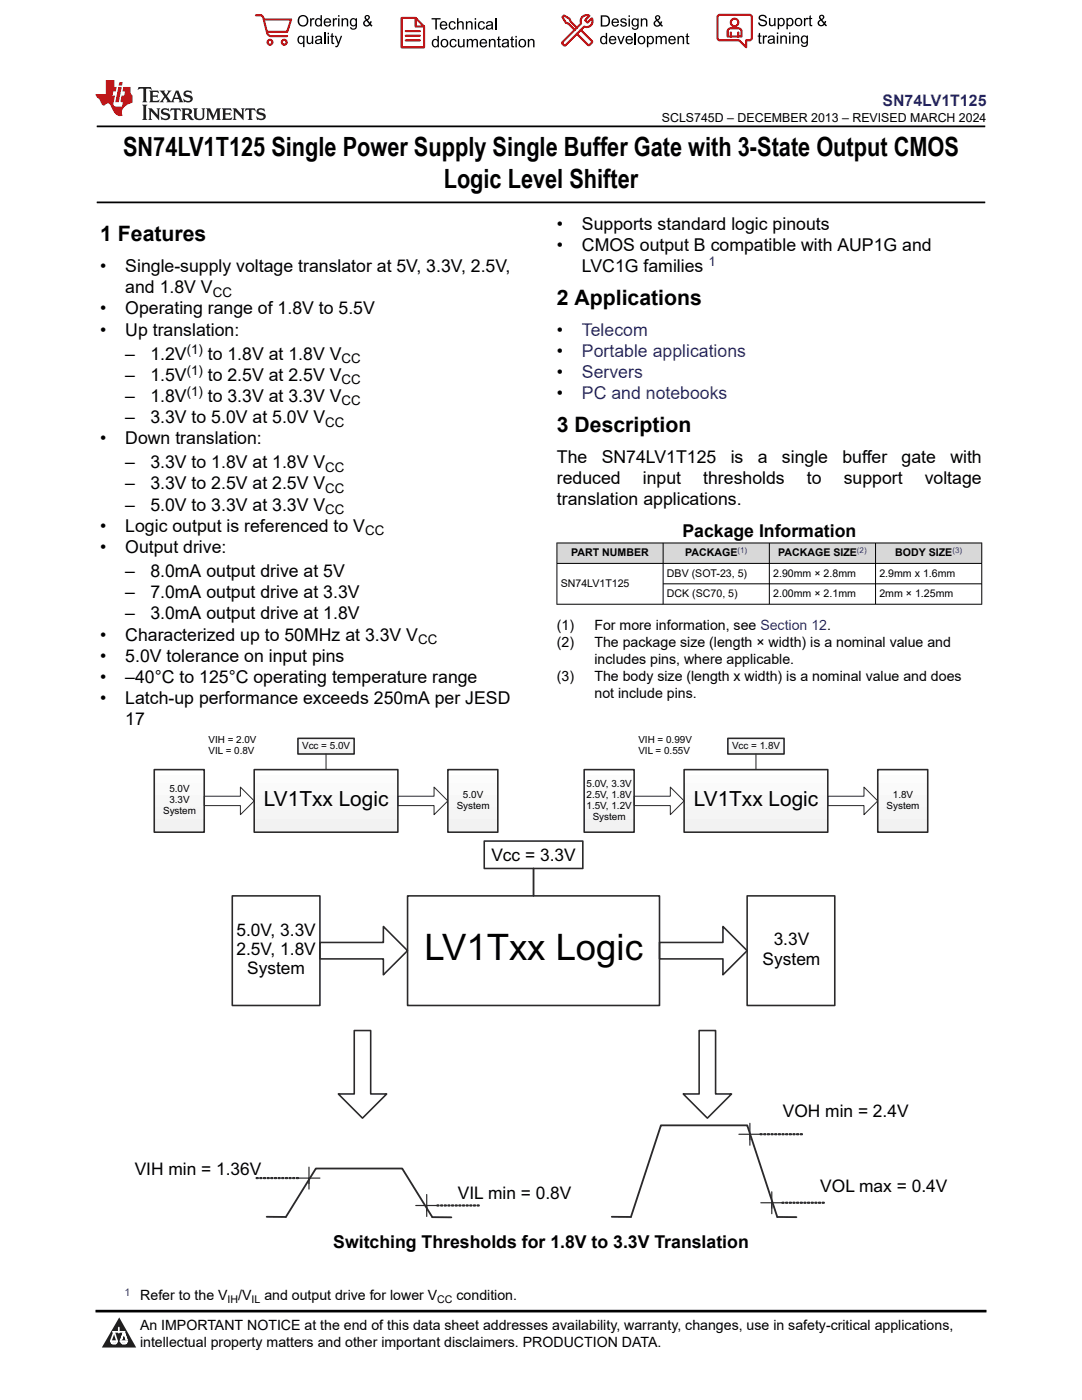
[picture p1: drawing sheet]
<svg xmlns="http://www.w3.org/2000/svg" width="216mm" height="279mm" viewBox="0 0 216 279" stroke-linecap="round" stroke-linejoin="round" font-family="sans-serif">
<path d="M19.3 25.2h177.3M19.3 40.4h177.3" fill="none" stroke="#000" stroke-width=".35"/>
<g fill="#d8d8d8">
<path d="M111.1 108.4h84.8v4h-84.8z" fill-rule="evenodd"/>
<path d="M111.2 108.4h21.1v4h-21.1z" fill-rule="evenodd"/>
<path d="M132.4 108.4h21.1v4h-21.1z" fill-rule="evenodd"/>
<path d="M153.6 108.4h21v4h-21z" fill-rule="evenodd"/>
<path d="M174.8 108.4h21v4h-21z" fill-rule="evenodd"/>
</g>
<path d="M111.1 108.4h84.9M111.1 112.4h84.9M111.1 108.3v12.4M132.3 108.3v12.4M132.3 116.5h63.7M153.5 108.3v12.3M174.7 108.3v12.3M195.9 108.3v12.3M196 120.6h-84.9" fill="none" stroke="#000" stroke-width=".2"/>
<g fill="#fff">
<path d="M50.7 153.7h28.7v.3h-28.7z" fill-rule="evenodd"/>
<path d="M50.7 154h28.7v.7h-28.7z" fill-rule="evenodd"/>
</g>
<g fill="#fcfcfc">
<path d="M50.7 154.7h28.7v.8h-28.7z" fill-rule="evenodd"/>
<path d="M50.7 155.5h28.7v.9h-28.7z" fill-rule="evenodd"/>
</g>
<g fill="#fafafa">
<path d="M50.7 156.4h28.7v.7h-28.7z" fill-rule="evenodd"/>
<path d="M50.7 157.1h28.7v.8h-28.7z" fill-rule="evenodd"/>
<path d="M50.7 157.9h28.7v.8h-28.7z" fill-rule="evenodd"/>
</g>
<g fill="#f7f7f7">
<path d="M50.7 158.7h28.7v1.6h-28.7z" fill-rule="evenodd"/>
<path d="M50.7 160.3h28.7v.7h-28.7z" fill-rule="evenodd"/>
</g>
<g fill="#f5f5f5">
<path d="M50.7 161h28.7v.9h-28.7z" fill-rule="evenodd"/>
<path d="M50.7 161.9h28.7v.8h-28.7z" fill-rule="evenodd"/>
<path d="M50.7 162.7h28.7v.7h-28.7z" fill-rule="evenodd"/>
</g>
<g fill="#f2f2f2">
<path d="M50.7 163.4h28.7v.9h-28.7z" fill-rule="evenodd"/>
<path d="M50.7 164.3h28.7v.7h-28.7z" fill-rule="evenodd"/>
<path d="M50.7 165h28.7v.8h-28.7z" fill-rule="evenodd"/>
</g>
<path d="M50.7 166h28.7" fill="none" stroke="#efefef" stroke-width=".31"/>
<path d="M50.7 153.6h28.7v12.5h-28.7z" fill="none" stroke="#2b292a" stroke-width=".32"/>
<path d="M59.5 147.4h11.2v.2h-11.2z" fill-rule="evenodd" fill="#fff"/>
<path d="M59.5 147.7h11.2M59.5 147.9h11.2" fill="none" stroke="#fcfcfc" stroke-width=".21"/>
<path d="M59.5 148.1h11.2M59.5 148.4h11.2M59.5 148.6h11.2" fill="none" stroke="#fafafa" stroke-width=".21"/>
<path d="M59.5 148.9h11.2" fill="none" stroke="#f7f7f7" stroke-width=".42"/>
<path d="M59.5 149.2h11.2" fill="none" stroke="#f7f7f7" stroke-width=".21"/>
<path d="M59.5 149.4h11.2M59.5 149.6h11.2M59.5 149.8h11.2" fill="none" stroke="#f5f5f5" stroke-width=".21"/>
<path d="M59.5 150h11.2M59.5 150.2h11.2M59.5 150.4h11.2" fill="none" stroke="#f2f2f2" stroke-width=".21"/>
<path d="M59.4 147.4h11.3v3.1h-11.3z" fill="none" stroke="#2b292a" stroke-width=".32"/>
<g fill="#fff">
<path d="M30.8 153.7h10v.3h-10z" fill-rule="evenodd"/>
<path d="M30.8 154h10v.7h-10z" fill-rule="evenodd"/>
</g>
<g fill="#fcfcfc">
<path d="M30.8 154.7h10v.8h-10z" fill-rule="evenodd"/>
<path d="M30.8 155.5h10v.9h-10z" fill-rule="evenodd"/>
</g>
<g fill="#fafafa">
<path d="M30.8 156.4h10v.7h-10z" fill-rule="evenodd"/>
<path d="M30.8 157.1h10v.8h-10z" fill-rule="evenodd"/>
<path d="M30.8 157.9h10v.8h-10z" fill-rule="evenodd"/>
</g>
<g fill="#f7f7f7">
<path d="M30.8 158.7h10v1.6h-10z" fill-rule="evenodd"/>
<path d="M30.8 160.3h10v.7h-10z" fill-rule="evenodd"/>
</g>
<g fill="#f5f5f5">
<path d="M30.8 161h10v.9h-10z" fill-rule="evenodd"/>
<path d="M30.8 161.9h10v.8h-10z" fill-rule="evenodd"/>
<path d="M30.8 162.7h10v.7h-10z" fill-rule="evenodd"/>
</g>
<g fill="#f2f2f2">
<path d="M30.8 163.4h10v.9h-10z" fill-rule="evenodd"/>
<path d="M30.8 164.3h10v.7h-10z" fill-rule="evenodd"/>
<path d="M30.8 165h10v.8h-10z" fill-rule="evenodd"/>
</g>
<path d="M30.8 166h10" fill="none" stroke="#efefef" stroke-width=".31"/>
<path d="M30.8 153.6h10v12.5h-10z" fill="none" stroke="#2b292a" stroke-width=".32"/>
<g fill="#fff">
<path d="M89.4 153.7h9.9v.3h-9.9z" fill-rule="evenodd"/>
<path d="M89.4 154h9.9v.7h-9.9z" fill-rule="evenodd"/>
</g>
<g fill="#fcfcfc">
<path d="M89.4 154.7h9.9v.8h-9.9z" fill-rule="evenodd"/>
<path d="M89.4 155.5h9.9v.9h-9.9z" fill-rule="evenodd"/>
</g>
<g fill="#fafafa">
<path d="M89.4 156.4h9.9v.7h-9.9z" fill-rule="evenodd"/>
<path d="M89.4 157.1h9.9v.8h-9.9z" fill-rule="evenodd"/>
<path d="M89.4 157.9h9.9v.8h-9.9z" fill-rule="evenodd"/>
</g>
<g fill="#f7f7f7">
<path d="M89.4 158.7h9.9v1.6h-9.9z" fill-rule="evenodd"/>
<path d="M89.4 160.3h9.9v.7h-9.9z" fill-rule="evenodd"/>
</g>
<g fill="#f5f5f5">
<path d="M89.4 161h9.9v.9h-9.9z" fill-rule="evenodd"/>
<path d="M89.4 161.9h9.9v.8h-9.9z" fill-rule="evenodd"/>
<path d="M89.4 162.7h9.9v.7h-9.9z" fill-rule="evenodd"/>
</g>
<g fill="#f2f2f2">
<path d="M89.4 163.4h9.9v.9h-9.9z" fill-rule="evenodd"/>
<path d="M89.4 164.3h9.9v.7h-9.9z" fill-rule="evenodd"/>
<path d="M89.4 165h9.9v.8h-9.9z" fill-rule="evenodd"/>
</g>
<path d="M89.4 166h9.9" fill="none" stroke="#efefef" stroke-width=".31"/>
<path d="M89.4 153.6h9.9v12.5h-9.9z" fill="none" stroke="#2b292a" stroke-width=".32"/>
<path d="M65.1 150.5v3.1" fill="none" stroke="#2b292a" stroke-width=".21"/>
<path d="M40.8 158.9h7.2v-1.8l2.7 2.7-2.7 2.8v-1.8h-7.2zM79.4 158.9h7.2v-1.8l2.8 2.7-2.8 2.8v-1.8h-7.2z" fill="none" stroke="#2b292a" stroke-width=".2"/>
<g fill="#fff">
<path d="M136.5 153.7h28.7v.3h-28.7z" fill-rule="evenodd"/>
<path d="M136.5 154h28.7v.7h-28.7z" fill-rule="evenodd"/>
</g>
<g fill="#fcfcfc">
<path d="M136.5 154.7h28.7v.8h-28.7z" fill-rule="evenodd"/>
<path d="M136.5 155.5h28.7v.9h-28.7z" fill-rule="evenodd"/>
</g>
<g fill="#fafafa">
<path d="M136.5 156.4h28.7v.7h-28.7z" fill-rule="evenodd"/>
<path d="M136.5 157.1h28.7v.8h-28.7z" fill-rule="evenodd"/>
<path d="M136.5 157.9h28.7v.8h-28.7z" fill-rule="evenodd"/>
</g>
<g fill="#f7f7f7">
<path d="M136.5 158.7h28.7v1.6h-28.7z" fill-rule="evenodd"/>
<path d="M136.5 160.3h28.7v.7h-28.7z" fill-rule="evenodd"/>
</g>
<g fill="#f5f5f5">
<path d="M136.5 161h28.7v.9h-28.7z" fill-rule="evenodd"/>
<path d="M136.5 161.9h28.7v.8h-28.7z" fill-rule="evenodd"/>
<path d="M136.5 162.7h28.7v.7h-28.7z" fill-rule="evenodd"/>
</g>
<g fill="#f2f2f2">
<path d="M136.5 163.4h28.7v.9h-28.7z" fill-rule="evenodd"/>
<path d="M136.5 164.3h28.7v.7h-28.7z" fill-rule="evenodd"/>
<path d="M136.5 165h28.7v.8h-28.7z" fill-rule="evenodd"/>
</g>
<path d="M136.5 166h28.7" fill="none" stroke="#efefef" stroke-width=".31"/>
<path d="M136.5 153.6h28.7v12.5h-28.7z" fill="none" stroke="#2b292a" stroke-width=".32"/>
<path d="M145.2 147.4h11.3v.2h-11.3z" fill-rule="evenodd" fill="#fff"/>
<path d="M145.2 147.7h11.3M145.2 147.9h11.3" fill="none" stroke="#fcfcfc" stroke-width=".21"/>
<path d="M145.2 148.1h11.3M145.2 148.4h11.3M145.2 148.6h11.3" fill="none" stroke="#fafafa" stroke-width=".21"/>
<path d="M145.2 148.9h11.3" fill="none" stroke="#f7f7f7" stroke-width=".42"/>
<path d="M145.2 149.2h11.3" fill="none" stroke="#f7f7f7" stroke-width=".21"/>
<path d="M145.2 149.4h11.3M145.2 149.6h11.3M145.2 149.8h11.3" fill="none" stroke="#f5f5f5" stroke-width=".21"/>
<path d="M145.2 150h11.3M145.2 150.2h11.3M145.2 150.4h11.3" fill="none" stroke="#f2f2f2" stroke-width=".21"/>
<path d="M145.2 147.4h11.3v3.1h-11.3z" fill="none" stroke="#2b292a" stroke-width=".32"/>
<g fill="#fff">
<path d="M116.6 153.7h9.9v.3h-9.9z" fill-rule="evenodd"/>
<path d="M116.6 154h9.9v.7h-9.9z" fill-rule="evenodd"/>
</g>
<g fill="#fcfcfc">
<path d="M116.6 154.7h9.9v.8h-9.9z" fill-rule="evenodd"/>
<path d="M116.6 155.5h9.9v.9h-9.9z" fill-rule="evenodd"/>
</g>
<g fill="#fafafa">
<path d="M116.6 156.4h9.9v.7h-9.9z" fill-rule="evenodd"/>
<path d="M116.6 157.1h9.9v.8h-9.9z" fill-rule="evenodd"/>
<path d="M116.6 157.9h9.9v.8h-9.9z" fill-rule="evenodd"/>
</g>
<g fill="#f7f7f7">
<path d="M116.6 158.7h9.9v1.6h-9.9z" fill-rule="evenodd"/>
<path d="M116.6 160.3h9.9v.7h-9.9z" fill-rule="evenodd"/>
</g>
<g fill="#f5f5f5">
<path d="M116.6 161h9.9v.9h-9.9z" fill-rule="evenodd"/>
<path d="M116.6 161.9h9.9v.8h-9.9z" fill-rule="evenodd"/>
<path d="M116.6 162.7h9.9v.7h-9.9z" fill-rule="evenodd"/>
</g>
<g fill="#f2f2f2">
<path d="M116.6 163.4h9.9v.9h-9.9z" fill-rule="evenodd"/>
<path d="M116.6 164.3h9.9v.7h-9.9z" fill-rule="evenodd"/>
<path d="M116.6 165h9.9v.8h-9.9z" fill-rule="evenodd"/>
</g>
<path d="M116.6 166h9.9" fill="none" stroke="#efefef" stroke-width=".31"/>
<path d="M116.6 153.6h9.9v12.5h-9.9z" fill="none" stroke="#2b292a" stroke-width=".32"/>
<g fill="#fff">
<path d="M175.2 153.7h9.9v.3h-9.9z" fill-rule="evenodd"/>
<path d="M175.2 154h9.9v.7h-9.9z" fill-rule="evenodd"/>
</g>
<g fill="#fcfcfc">
<path d="M175.2 154.7h9.9v.8h-9.9z" fill-rule="evenodd"/>
<path d="M175.2 155.5h9.9v.9h-9.9z" fill-rule="evenodd"/>
</g>
<g fill="#fafafa">
<path d="M175.2 156.4h9.9v.7h-9.9z" fill-rule="evenodd"/>
<path d="M175.2 157.1h9.9v.8h-9.9z" fill-rule="evenodd"/>
<path d="M175.2 157.9h9.9v.8h-9.9z" fill-rule="evenodd"/>
</g>
<g fill="#f7f7f7">
<path d="M175.2 158.7h9.9v1.6h-9.9z" fill-rule="evenodd"/>
<path d="M175.2 160.3h9.9v.7h-9.9z" fill-rule="evenodd"/>
</g>
<g fill="#f5f5f5">
<path d="M175.2 161h9.9v.9h-9.9z" fill-rule="evenodd"/>
<path d="M175.2 161.9h9.9v.8h-9.9z" fill-rule="evenodd"/>
<path d="M175.2 162.7h9.9v.7h-9.9z" fill-rule="evenodd"/>
</g>
<g fill="#f2f2f2">
<path d="M175.2 163.4h9.9v.9h-9.9z" fill-rule="evenodd"/>
<path d="M175.2 164.3h9.9v.7h-9.9z" fill-rule="evenodd"/>
<path d="M175.2 165h9.9v.8h-9.9z" fill-rule="evenodd"/>
</g>
<path d="M175.2 166h9.9" fill="none" stroke="#efefef" stroke-width=".31"/>
<path d="M175.1 153.6h10v12.5h-10z" fill="none" stroke="#2b292a" stroke-width=".32"/>
<path d="M150.8 150.5v3.1" fill="none" stroke="#2b292a" stroke-width=".21"/>
<path d="M126.5 158.9h7.3v-1.8l2.7 2.7-2.7 2.8v-1.8h-7.3zM165.2 158.9h7.2v-1.8l2.7 2.7-2.7 2.8v-1.8h-7.2z" fill="none" stroke="#2b292a" stroke-width=".2"/>
<path d="M57 242.9l6-9.7h17.3l5.9 9.7M125.9 242.9l6-18.3h17.2l6 18.3" fill="none" stroke="#2b292a" stroke-width=".36"/>
<path d="M59.5 235.1h2.2v1.1M61.7 232.9v4.4M61.7 235.1h2.1M85.1 238.4v4.4M147.4 226.4h2.2v1.1M149.6 224.2v4.4M149.6 226.4h2.2M154 237.8v4.4M83 240.6h2.1v1.1M85.1 240.6h2.2M151.8 240h2.2v1.1M154 240h2.2" fill="none" stroke="#2b292a" stroke-width=".24"/>
<g fill="#fff">
<path d="M81.3 178.8h50.3v.6h-50.3z" fill-rule="evenodd"/>
<path d="M81.3 179.4h50.3v1.4h-50.3z" fill-rule="evenodd"/>
</g>
<path d="M106.5 173.3v5.5M53.2 242.8l3.8 .1M86.2 242.9h3.9M122.1 242.8l3.8 .1M155.1 242.9h3.8" fill="none" stroke="#2b292a" stroke-width=".36"/>
<path d="M59.1 235h.4l.1 .1-.4 .1zM58.4 235h.3l.2 .1-.4 .1zM57.7 235h.3l.1 .1-.3 .1zM57 235h.3l.1 .1-.4 .1zM56.2 235h.4l.1 .1-.4 .1zM55.5 235h.3l.1 .1-.3 .1zM54.8 235h.3l.1 .1-.4 .1zM54 235h.4l.1 .1-.4 .1zM53.3 235h.3l.2 .1-.4 .1zM52.6 235h.3l.1 .1-.3 .1zM51.9 235h.3l.1 .1-.4 .1zM51.1 235h.4l.1 .1-.4 .1z" fill-rule="evenodd" fill="#3f3f3f"/>
<path d="M51.1 235h.4l.1 .1-.4 .1zM51.9 235h.3l.1 .1-.4 .1zM52.6 235h.3l.1 .1-.3 .1zM53.3 235h.3l.2 .1-.4 .1zM54 235h.4l.1 .1-.4 .1zM54.8 235h.3l.1 .1-.4 .1zM55.5 235h.3l.1 .1-.3 .1zM56.2 235h.4l.1 .1-.4 .1zM57 235h.3l.1 .1-.4 .1zM57.7 235h.3l.1 .1-.3 .1zM58.4 235h.3l.2 .1-.4 .1zM59.1 235h.4l.1 .1-.4 .1z" fill="none" stroke="#2b292a" stroke-width=".2"/>
<path d="M95.2 240.5h.3l.1 .1-.3 .1zM94.5 240.5h.3l.1 .1-.3 .1zM93.7 240.5h.4l.1 .1-.4 .1zM93 240.5h.3l.2 .1-.4 .1zM92.3 240.5h.3l.1 .1-.3 .1zM91.6 240.5h.3l.1 .1-.4 .1zM90.8 240.5h.4l.1 .1-.4 .1zM90.1 240.5h.3l.1 .1-.3 .1zM89.4 240.5h.3l.1 .1-.3 .1zM88.6 240.5h.4l.1 .1-.4 .1zM87.9 240.5h.3l.2 .1-.4 .1zM87.2 240.5h.3l.1 .1-.3 .1z" fill-rule="evenodd" fill="#3f3f3f"/>
<path d="M87.2 240.5h.3l.1 .1-.3 .1zM87.9 240.5h.3l.2 .1-.4 .1zM88.6 240.5h.4l.1 .1-.4 .1zM89.4 240.5h.3l.1 .1-.3 .1zM90.1 240.5h.3l.1 .1-.3 .1zM90.8 240.5h.4l.1 .1-.4 .1zM91.6 240.5h.3l.1 .1-.4 .1zM92.3 240.5h.3l.1 .1-.3 .1zM93 240.5h.3l.2 .1-.4 .1zM93.7 240.5h.4l.1 .1-.4 .1zM94.5 240.5h.3l.1 .1-.3 .1zM95.2 240.5h.3l.1 .1-.3 .1z" fill="none" stroke="#2b292a" stroke-width=".2"/>
<path d="M159.7 226.3l.3-.1 .1 .2-.3 .1zM159 226.3l.3-.1 .1 .2-.4 .1zM158.2 226.3l.4-.1 .1 .2-.4 .1zM157.5 226.3l.3-.1 .1 .2-.3 .1zM156.8 226.3l.3-.1 .1 .2-.4 .1zM156 226.3l.4-.1 .1 .2-.4 .1zM155.3 226.3l.3-.1 .2 .2-.4 .1zM154.6 226.3l.3-.1 .1 .2-.3 .1zM153.9 226.3l.3-.1 .1 .2-.4 .1zM153.1 226.3l.4-.1 .1 .2-.4 .1zM152.4 226.3l.3-.1 .1 .2-.3 .1zM151.7 226.3l.3-.1 .1 .2-.4 .1z" fill-rule="evenodd" fill="#3f3f3f"/>
<path d="M151.7 226.3l.3-.1 .1 .2-.4 .1zM152.4 226.3l.3-.1 .1 .2-.3 .1zM153.1 226.3l.4-.1 .1 .2-.4 .1zM153.9 226.3l.3-.1 .1 .2-.4 .1zM154.6 226.3l.3-.1 .1 .2-.3 .1zM155.3 226.3l.3-.1 .2 .2-.4 .1zM156 226.3l.4-.1 .1 .2-.4 .1zM156.8 226.3l.3-.1 .1 .2-.4 .1zM157.5 226.3l.3-.1 .1 .2-.3 .1zM158.2 226.3l.4-.1 .1 .2-.4 .1zM159 226.3l.3-.1 .1 .2-.4 .1zM159.7 226.3l.3-.1 .1 .2-.3 .1z" fill="none" stroke="#2b292a" stroke-width=".2"/>
<path d="M164.1 239.9h.3l.1 .1-.4 .2zM163.3 239.9h.4l.1 .1-.4 .2zM162.6 239.9h.3l.1 .1-.3 .2zM161.9 239.9h.3l.1 .1-.4 .2zM161.1 239.9h.4l.1 .1-.4 .2zM160.4 239.9h.3l.2 .1-.4 .2zM159.7 239.9h.3l.1 .1-.3 .2zM159 239.9h.3l.1 .1-.4 .2zM158.2 239.9h.4l.1 .1-.4 .2zM157.5 239.9h.3l.1 .1-.3 .2zM156.8 239.9h.3l.1 .1-.4 .2zM156 239.9h.4l.1 .1-.4 .2z" fill-rule="evenodd" fill="#3f3f3f"/>
<path d="M156 239.9h.4l.1 .1-.4 .2zM156.8 239.9h.3l.1 .1-.4 .2zM157.5 239.9h.3l.1 .1-.3 .2zM158.2 239.9h.4l.1 .1-.4 .2zM159 239.9h.3l.1 .1-.4 .2zM159.7 239.9h.3l.1 .1-.3 .2zM160.4 239.9h.3l.2 .1-.4 .2zM161.1 239.9h.4l.1 .1-.4 .2zM161.9 239.9h.3l.1 .1-.4 .2zM162.6 239.9h.3l.1 .1-.3 .2zM163.3 239.9h.4l.1 .1-.4 .2zM164.1 239.9h.3l.1 .1-.4 .2z" fill="none" stroke="#2b292a" stroke-width=".2"/>
<path d="M46.4 178.8h17.4v21.9h-17.4zM81.3 178.8h50.3v21.9h-50.3zM96.6 167.9h19.7v5.4h-19.7zM149.1 178.8h17.5v21.9h-17.5zM63.8 188.1h12.7v-3.2l4.8 4.8-4.8 4.8v-3.1h-12.7zM131.6 188.1h12.7v-3.2l4.8 4.8-4.8 4.8v-3.1h-12.7zM70.7 205.7h3.3v12.6h3.2l-4.9 4.9-4.8-4.9h3.2zM139.5 205.7h3.3v12.6h3.2l-4.9 4.9-4.8-4.9h3.2z" fill="none" stroke="#2b292a" stroke-width=".32"/>
<path d="M0 0h215.9v23.8h-215.9z" fill-rule="evenodd" fill="#fff"/>
<path d="M27.7 17.4l-.2 .6 .5-.3h.6v.1v2.2l-.2 .4h1l-.2-.4v-2.2v-.1h.5l.5 .3-.1-.6zM29.8 18.1l.2 .4v1.5l-.2 .4h1.9l.1-.6a1.08 1.08 0 0 1-1.3 .2v-.7h.6l.4 .2v-.6l-.4 .2h-.6v-.6l.2-.1a1 1 0 0 1 1 .2l-.1-.5zM31.8 18.1l1 1.1-1 1.2h.9l-.2-.2 .4-.7 .5 .7-.2 .2h1.6l-.2-.2 .1-.4h1l.1 .4-.1 .2h.9l-.2-.3-.8-2h-.5l-1 2.2-.8-1.1 .9-1.1h-.8l.2 .2-.5 .7-.3-.7 .1-.2zM35.2 18.5l.4 1h-.8zM36.8 18.2a.65 .65 0 0 0-.2 .7 .65 .65 0 0 0 .6 .5l.7 .2 .1 .2a.79 .79 0 0 1-.7 .4 .79 .79 0 0 1-.7-.5l.1 .7 .2-.1a.93 .93 0 0 0 1.1 .1 .93 .93 0 0 0 .4-1 1.46 1.46 0 0 0-1.2-.6l-.1-.3a1.09 1.09 0 0 1 1.2 .2l-.2-.6-.1 .1-.6-.2zM28.4 20.9l.2 .4v2.3l-.2 .3h1l-.2-.3v-2.3l.2-.4zM29.6 21.6l.2 .4v1.6l-.2 .3h.8l-.3-.3v-1.4l1.7 1.8v-2l.2-.4h-.8l.2 .2 .1 1.1-1.2-1.3zM32.3 21.8a.65 .65 0 0 0-.2 .7 .65 .65 0 0 0 .7 .4l.6 .2 .1 .2a.79 .79 0 0 1-.7 .4 .79 .79 0 0 1-.7-.5l.1 .7 .2-.1a.93 .93 0 0 0 1.1 .1 .93 .93 0 0 0 .4-.9 1.46 1.46 0 0 0-1.2-.6l-.1-.4a1.09 1.09 0 0 1 1.2 .2l-.2-.6-.1 .1-.6-.1zM34.1 21.6l-.1 .7a.63 .63 0 0 1 .7-.4l.1 1.7-.3 .3h1l-.2-.3v-1.7a.66 .66 0 0 1 .8 .4l-.1-.7zM36.2 21.6l.2 .4v1.6l-.2 .3h.9l-.2-.2v-.7h.5l.1 .2a.79 .79 0 0 0 1.2 .6l-1-.9a.61 .61 0 0 0 .6-.6 .61 .61 0 0 0-.5-.6zM36.9 21.9h.2a.47 .47 0 0 1 .5 .1 .47 .47 0 0 1 .1 .5l-.2 .2h-.6zM38.5 21.6l.2 .2a2.27 2.27 0 0 0 .4 2 1.04 1.04 0 0 0 1.7-.7v-1.3l.2-.2h-.8l.2 .4v1.1a.6 .6 0 0 1-.6 .6 .6 .6 0 0 1-.6-.6v-1.1l.3-.4zM41.1 21.6l.2 .4v1.6l-.2 .3h.7l-.2-.3v-1.5l.9 1.9 .8-1.9v1.5l-.2 .3h1l-.3-.3v-1.6l.3-.4h-.8l-.7 1.5-.7-1.5zM44.3 21.6l.2 .4v1.6l-.2 .3h1.9l.1-.5a1.09 1.09 0 0 1-1.3 .1v-.6h.6l.4 .1v-.6l-.4 .2h-.6v-.6l.2-.1a1.01 1.01 0 0 1 1 .3l-.1-.6zM46.4 21.6l.3 .4v1.6l-.3 .3h.8l-.2-.3v-1.4l1.6 1.8v-2l.2-.4h-.7l.2 .2v1.1l-1.2-1.3zM49 21.6l-.1 .7a.63 .63 0 0 1 .8-.4v1.7l-.3 .3h1l-.2-.3v-1.7a.66 .66 0 0 1 .8 .4l-.1-.7zM51.4 21.8a.65 .65 0 0 0-.2 .7 .65 .65 0 0 0 .6 .4l.6 .2 .2 .2a.79 .79 0 0 1-.8 .4 .79 .79 0 0 1-.6-.5l.1 .7 .2-.1a.93 .93 0 0 0 1 .1 .93 .93 0 0 0 .5-.9 1.46 1.46 0 0 0-1.3-.6l-.1-.4a1.09 1.09 0 0 1 1.3 .2l-.2-.6-.2 .1-.5-.1z" fill="#231f20"/>
<path d="M21.1 16v2.8h-2.1l.1 .3 .9 1a.95 .95 0 0 0 .9 .9 .59 .59 0 0 1 .6-.4 .59 .59 0 0 1 .5 .4l.4 .8a1.59 1.59 0 0 0 2.1 1.3 1.61 1.61 0 0 1 1-2.2l1-.4-.1-1.5a1.59 1.59 0 0 1-.4-1.6h-1.4l-.2 .9h.5l-.1 .8h-.5l-.2 1v.2l.4 .1-.2 .9h-.6a.73 .73 0 0 1-1.1-.7l.3-1.5h-.5l.2-.8h.5l.2-.9h-.5v-1.4zM23.6 17.4l-.6 3h.7l.6-3zM23.8 16.4l-.1 .7h.7l.1-.7z" fill="#ed1c24"/>
<g fill="#000">
<path d="M59.4 4.2a1.12 1.12 0 0 1 2.2 0 1.12 1.12 0 0 1-2.2 0zM59.9 3.5a.89 .89 0 0 0-.1 1.1 .89 .89 0 0 0 1.1 .4 .88 .88 0 0 0 .3-1.3 .88 .88 0 0 0-1.3-.2z" fill-rule="evenodd"/>
<path d="M59.5 7.3l.5-.2 .5 .3v-.3h.3v2.3h-.3v-.8a.74 .74 0 0 1-1 0 .74 .74 0 0 1-.1-1zM59.8 7.5a.57 .57 0 0 0-.2 .7 .57 .57 0 0 0 .8 .2 .57 .57 0 0 0 .1-.7 .57 .57 0 0 0-.7-.2z" fill-rule="evenodd"/>
<path d="M61.9 3.6h.2v.3l.2-.2 .3-.1 .2 .1-.1 .3a.36 .36 0 0 0-.5 0 .36 .36 0 0 0 0 .4v.9h-.3z" fill-rule="evenodd"/>
<path d="M61.2 7.1h.3v.9a.41 .41 0 0 0 .4 .6 .41 .41 0 0 0 .3-.6v-.9h.3v1.7h-.2v-.3a.58 .58 0 0 1-.7 .3 .58 .58 0 0 1-.4-.6z" fill-rule="evenodd"/>
<path d="M63 3.8l.5-.2 .5 .2v-.8h.2v2.3h-.2v-.2a.75 .75 0 0 1-1-.1 .75 .75 0 0 1-.1-1zM63.2 4a.57 .57 0 0 0-.1 .7 .57 .57 0 0 0 .8 .2 .57 .57 0 0 0 .1-.7 .57 .57 0 0 0-.8-.2z" fill-rule="evenodd"/>
<path d="M63 7.3a.74 .74 0 0 1 1-.1 .74 .74 0 0 1 .3 .9v.7h-.3v-.2a.57 .57 0 0 1-.8 .2 .57 .57 0 0 1-.2-.8l1-.3a.41 .41 0 0 0-.4-.4 .41 .41 0 0 0-.4 .4l-.3-.1zM63.2 8.2a.35 .35 0 0 0 .2 .5 .35 .35 0 0 0 .5-.3l.1-.4z" fill-rule="evenodd"/>
<path d="M65.4 6.5h.3v.3h-.3zM65.4 7.1h.3v1.7h-.3z" fill-rule="evenodd"/>
<path d="M64.8 3.8a.76 .76 0 0 1 .9-.1 .76 .76 0 0 1 .4 .8h-1.2a.47 .47 0 0 0 .3 .6 .47 .47 0 0 0 .6-.4l.3 .1a.82 .82 0 0 1-1.3 .3 .82 .82 0 0 1 0-1.3zM65 4l-.1 .3h.9l-.3-.4z" fill-rule="evenodd"/>
<path d="M66.4 3.6h.3v.3l.1-.2 .4-.1 .1 .1-.1 .3a.36 .36 0 0 0-.4 0 .36 .36 0 0 0-.1 .4v.9h-.3z" fill-rule="evenodd"/>
<path d="M66.1 6.7l.3-.1v.5h.3v.3h-.3v.9l.1 .2h.2v.3a.41 .41 0 0 1-.4-.1 .41 .41 0 0 1-.2-.4v-.9h-.2v-.3h.2z" fill-rule="evenodd"/>
<path d="M66.8 7.1h.3l.4 1.4 .5-1.4h.3l-.6 1.7a.57 .57 0 0 1-.8 .6v-.3a.37 .37 0 0 0 .5-.3z" fill-rule="evenodd"/>
<path d="M67.5 3h.2v.3h-.2zM67.5 3.6h.2v1.7h-.2z" fill-rule="evenodd"/>
<path d="M68.2 3.6h.2v.3a.58 .58 0 0 1 .7-.3 .58 .58 0 0 1 .4 .7v1h-.3v-1a.4 .4 0 0 0-.4-.5 .4 .4 0 0 0-.4 .6v.9h-.2z" fill-rule="evenodd"/>
<path d="M70 3.8l.5-.2 .5 .2v-.2h.2v1.5a.71 .71 0 0 1-.5 .8 .71 .71 0 0 1-.8-.5h.2a.46 .46 0 0 0 .6 .3 .46 .46 0 0 0 .3-.6 .78 .78 0 0 1-1.1-.2 .78 .78 0 0 1 .1-1.1zM70.2 4a.53 .53 0 0 0-.1 .8 .53 .53 0 0 0 .8 0 .54 .54 0 0 0 0-.7 .54 .54 0 0 0-.7-.1z" fill-rule="evenodd"/>
<path d="M72.9 3.1a.53 .53 0 0 1 .8 .1 .53 .53 0 0 1-.3 .8l.4 .5 .1-.3 .3 .1-.2 .5 .3 .3-.2 .2-.3-.3a.71 .71 0 0 1-1.2 .1 .71 .71 0 0 1 .4-1.1l-.3-.5zM73 3.5a.3 .3 0 0 0 .6 0 .3 .3 0 0 0-.6 0zM72.9 4.3a.45 .45 0 0 0 0 .7 .45 .45 0 0 0 .7-.2l-.5-.6z" fill-rule="evenodd"/>
<path d="M86.1 3.6h1.8v.3h-.7v2h-.3v-2h-.8z" fill-rule="evenodd"/>
<path d="M86.3 8l.5-.2 .5 .2v-.8h.3v2.2h-.3v-.2a.76 .76 0 0 1-1 0 .76 .76 0 0 1-.1-1zM86.6 8.1a.58 .58 0 0 0-.2 .8 .58 .58 0 0 0 .8 .2 .58 .58 0 0 0 .1-.8 .58 .58 0 0 0-.7-.2z" fill-rule="evenodd"/>
<path d="M88.2 7.9a.81 .81 0 0 1 1.1 .2 .81 .81 0 0 1-.2 1.1 .81 .81 0 0 1-1.1-.1l-.1-.8zM88.3 8.1a.57 .57 0 0 0 0 .9 .57 .57 0 0 0 .8 0 .57 .57 0 0 0 0-.8 .57 .57 0 0 0-.8-.1z" fill-rule="evenodd"/>
<path d="M88 4.4a.77 .77 0 0 1 .9-.1 .77 .77 0 0 1 .4 .8h-1.3a.48 .48 0 0 0 .4 .6 .48 .48 0 0 0 .6-.3h.3a.83 .83 0 0 1-1.3 .4 .83 .83 0 0 1 0-1.4zM88.2 4.6l-.2 .3h1l-.3-.4z" fill-rule="evenodd"/>
<path d="M89.7 4.4a.7 .7 0 0 1 1.2 .3l-.2 .1a.45 .45 0 0 0-.6-.3 .45 .45 0 0 0-.3 .6 .45 .45 0 0 0 .3 .6 .45 .45 0 0 0 .6-.4h.3a.76 .76 0 0 1-1.1 .6 .76 .76 0 0 1-.3-1.1z" fill-rule="evenodd"/>
<path d="M89.9 8a.7 .7 0 0 1 1.2 .3h-.3a.45 .45 0 0 0-.5-.3 .45 .45 0 0 0-.3 .6 .45 .45 0 0 0 .3 .6 .45 .45 0 0 0 .6-.4l.2 .1a.76 .76 0 0 1-1 .5 .76 .76 0 0 1-.4-1.1z" fill-rule="evenodd"/>
<path d="M91.2 3.6h.3v.8a.59 .59 0 0 1 .7-.2 .59 .59 0 0 1 .3 .7v1h-.2v-1a.4 .4 0 0 0-.5-.4 .4 .4 0 0 0-.3 .5v.9h-.3z" fill-rule="evenodd"/>
<path d="M91.4 7.8h.2v.9a.41 .41 0 0 0 .5 .5 .41 .41 0 0 0 .3-.5v-.9h.3v1.6h-.3v-.2a.58 .58 0 0 1-.7 .3 .58 .58 0 0 1-.3-.7z" fill-rule="evenodd"/>
<path d="M93 4.2h.2v.3a.59 .59 0 0 1 .7-.3 .59 .59 0 0 1 .4 .7v1h-.3v-1a.41 .41 0 0 0-.4-.5 .41 .41 0 0 0-.4 .6v.9h-.2z" fill-rule="evenodd"/>
<path d="M93.1 7.8h.3v.2a.56 .56 0 0 1 1 0 .54 .54 0 0 1 .6-.2 .54 .54 0 0 1 .4 .5v1.1h-.3v-1a.34 .34 0 0 0-.3-.4 .34 .34 0 0 0-.4 .3v1.1h-.3v-1a.38 .38 0 0 0-.5-.4 .38 .38 0 0 0-.2 .6v.8h-.3z" fill-rule="evenodd"/>
<path d="M94.7 3.6h.3v.3h-.3zM94.7 4.2h.3v1.7h-.3z" fill-rule="evenodd"/>
<path d="M95.5 4.4a.7 .7 0 0 1 1.3 .3l-.3 .1a.45 .45 0 0 0-.6-.3 .45 .45 0 0 0-.3 .6 .45 .45 0 0 0 .3 .6 .45 .45 0 0 0 .6-.4h.3a.76 .76 0 0 1-1.1 .6 .76 .76 0 0 1-.3-1.1z" fill-rule="evenodd"/>
<path d="M95.9 8a.77 .77 0 0 1 .9-.2 .77 .77 0 0 1 .4 .9h-1.2a.48 .48 0 0 0 .3 .5 .48 .48 0 0 0 .6-.3h.3a.83 .83 0 0 1-1.3 .4 .83 .83 0 0 1 0-1.3zM96.1 8.1l-.1 .4h.9l-.2-.5z" fill-rule="evenodd"/>
<path d="M97.5 7.8h.3v.2a.59 .59 0 0 1 .7-.2 .59 .59 0 0 1 .4 .6v1h-.3v-1a.41 .41 0 0 0-.5-.4 .41 .41 0 0 0-.3 .5v.9h-.3z" fill-rule="evenodd"/>
<path d="M97.1 4.4a.74 .74 0 0 1 1-.1 .74 .74 0 0 1 .3 .9v.7h-.3v-.2a.59 .59 0 0 1-.8 .2 .59 .59 0 0 1-.3-.8l1.1-.3a.42 .42 0 0 0-.4-.4 .42 .42 0 0 0-.5 .4l-.2-.1zM97.3 5.3a.36 .36 0 0 0 .2 .5 .36 .36 0 0 0 .5-.2l.1-.5z" fill-rule="evenodd"/>
<path d="M99.4 7.4l.2-.2v.6h.3v.2h-.3v1l.1 .2h.2l.1 .2a.41 .41 0 0 1-.5 0 .41 .41 0 0 1-.1-.4v-1h-.2v-.2h.2z" fill-rule="evenodd"/>
<path d="M100.3 8a.74 .74 0 0 1 .9-.2 .74 .74 0 0 1 .3 .9l.1 .7h-.3v-.2a.59 .59 0 0 1-.8 .3 .59 .59 0 0 1-.3-.8l1-.3a.42 .42 0 0 0-.3-.4 .42 .42 0 0 0-.5 .3h-.3zM100.5 8.8a.36 .36 0 0 0 .1 .5 .36 .36 0 0 0 .5-.2l.2-.5z" fill-rule="evenodd"/>
<path d="M102 7.4l.3-.2v.6h.3v.2h-.3v1l.1 .2h.2v.2a.41 .41 0 0 1-.5 0 .41 .41 0 0 1-.1-.4v-1h-.2v-.2h.2z" fill-rule="evenodd"/>
<path d="M102.8 7.2h.3v.3h-.3zM102.8 7.8h.3v1.6h-.3z" fill-rule="evenodd"/>
<path d="M103.7 7.9a.81 .81 0 0 1 1.1 .2 .81 .81 0 0 1-.1 1.1 .81 .81 0 0 1-1.2-.1v-.8zM103.9 8.1a.57 .57 0 0 0-.1 .9 .57 .57 0 0 0 .8 0 .57 .57 0 0 0 0-.8 .57 .57 0 0 0-.7-.1z" fill-rule="evenodd"/>
<path d="M105.3 7.8h.3v.2a.59 .59 0 0 1 .7-.2 .59 .59 0 0 1 .4 .6v1h-.3v-1a.41 .41 0 0 0-.5-.4 .41 .41 0 0 0-.3 .5v.9h-.3z" fill-rule="evenodd"/>
<path d="M119.9 3.1h.7a1.12 1.12 0 0 1 1.1 1.1 1.12 1.12 0 0 1-1 1.1h-.8zM120.2 3.3v1.7h.4a.86 .86 0 0 0 .8-.8 .86 .86 0 0 0-.8-.9z" fill-rule="evenodd"/>
<path d="M119.9 7.4l.5-.3 .5 .3v-.8h.2v2.2h-.2v-.2a.75 .75 0 0 1-1 0 .75 .75 0 0 1-.1-1zM120.1 7.5a.57 .57 0 0 0-.1 .8 .57 .57 0 0 0 .8 .2 .57 .57 0 0 0 .1-.8 .57 .57 0 0 0-.8-.2z" fill-rule="evenodd"/>
<path d="M121.7 7.4a.76 .76 0 0 1 .9-.2 .76 .76 0 0 1 .4 .9h-1.2a.47 .47 0 0 0 .3 .5 .47 .47 0 0 0 .6-.3h.3a.82 .82 0 0 1-1.3 .4 .82 .82 0 0 1 0-1.3zM121.9 7.5l-.1 .3h.9l-.3-.4z" fill-rule="evenodd"/>
<path d="M122.2 3.9a.76 .76 0 0 1 .9-.2 .76 .76 0 0 1 .4 .9h-1.2a.47 .47 0 0 0 .4 .5 .47 .47 0 0 0 .5-.3h.3a.82 .82 0 0 1-1.3 .4 .82 .82 0 0 1 0-1.3zM122.5 4l-.2 .3h.9l-.2-.4z" fill-rule="evenodd"/>
<path d="M123.9 3.8a.71 .71 0 0 1 1.1 .3h-.2a.32 .32 0 0 0-.4-.3 .32 .32 0 0 0-.3 .4h.1a.75 .75 0 0 1 .9 .8 .72 .72 0 0 1-.7 .3 .72 .72 0 0 1-.7-.5h.3a.36 .36 0 0 0 .4 .4 .36 .36 0 0 0 .3-.5 .8 .8 0 0 1-.9-.7z" fill-rule="evenodd"/>
<path d="M123.2 7.2h.3l.4 1.3 .5-1.3h.3l-.7 1.6h-.2z" fill-rule="evenodd"/>
<path d="M125.4 3.1h.3v.3h-.3zM125.4 3.7h.3v1.6h-.3z" fill-rule="evenodd"/>
<path d="M125 7.4a.76 .76 0 0 1 .9-.2 .76 .76 0 0 1 .4 .9h-1.2a.47 .47 0 0 0 .3 .5 .47 .47 0 0 0 .6-.3h.3a.82 .82 0 0 1-1.3 .4 .82 .82 0 0 1 0-1.3zM125.2 7.5l-.1 .3h.9l-.2-.4z" fill-rule="evenodd"/>
<path d="M126.2 3.9l.5-.3 .5 .3v-.2h.2v1.4a.71 .71 0 0 1-.5 .8 .71 .71 0 0 1-.8-.5l.2 .1a.46 .46 0 0 0 .6 .2 .46 .46 0 0 0 .3-.6 .78 .78 0 0 1-1.1-.1 .78 .78 0 0 1 .1-1.1zM126.4 4a.53 .53 0 0 0-.1 .8 .53 .53 0 0 0 .8 0 .54 .54 0 0 0 0-.7 .54 .54 0 0 0-.7-.1z" fill-rule="evenodd"/>
<path d="M127.5 7.3a.8 .8 0 0 1 1.1 .2 .8 .8 0 0 1-.1 1.1 .8 .8 0 0 1-1.2-.1v-.8zM127.7 7.5a.56 .56 0 0 0-.1 .9 .56 .56 0 0 0 .8-.1 .56 .56 0 0 0 0-.7 .56 .56 0 0 0-.7-.1z" fill-rule="evenodd"/>
<path d="M127.9 3.7h.2v.2a.58 .58 0 0 1 .7-.2 .58 .58 0 0 1 .4 .6v1h-.3v-1a.4 .4 0 0 0-.4-.4 .4 .4 0 0 0-.4 .5v.9h-.2z" fill-rule="evenodd"/>
<path d="M129.1 7.2h.2v.2a.72 .72 0 0 1 1-.1 .72 .72 0 0 1 .2 1 .64 .64 0 0 1-.5 .5 .64 .64 0 0 1-.6-.2v.8h-.3zM129.5 7.5a.56 .56 0 0 0-.2 .8 .56 .56 0 0 0 .8 .2 .56 .56 0 0 0 .1-.8 .56 .56 0 0 0-.7-.2z" fill-rule="evenodd"/>
<path d="M130.8 7.2h.3v.2a.55 .55 0 0 1 .9 0 .53 .53 0 0 1 .6-.3 .53 .53 0 0 1 .4 .6v1.1h-.2v-1a.34 .34 0 0 0-.3-.4 .34 .34 0 0 0-.4 .3v1.1h-.3v-1a.37 .37 0 0 0-.5-.4 .37 .37 0 0 0-.2 .6v.8h-.3z" fill-rule="evenodd"/>
<path d="M130.8 3.2a.53 .53 0 0 1 .9 .1 .53 .53 0 0 1-.4 .8l.4 .5 .2-.4 .2 .1-.2 .5 .4 .3-.2 .3-.3-.4a.71 .71 0 0 1-1.2 .1 .71 .71 0 0 1 .3-1.1l-.2-.5zM130.9 3.6a.3 .3 0 0 0 .6 0 .3 .3 0 0 0-.6 0zM130.9 4.3a.45 .45 0 0 0 0 .7 .45 .45 0 0 0 .7-.2l-.5-.6z" fill-rule="evenodd"/>
<path d="M133.6 7.4a.76 .76 0 0 1 .9-.2 .76 .76 0 0 1 .3 .9h-1.2a.47 .47 0 0 0 .4 .5 .47 .47 0 0 0 .6-.3h.2a.82 .82 0 0 1-1.2 .4 .82 .82 0 0 1 0-1.3zM133.8 7.5l-.2 .3h1l-.3-.4z" fill-rule="evenodd"/>
<path d="M135.2 7.2h.2v.2a.58 .58 0 0 1 .7-.2 .58 .58 0 0 1 .4 .6v1h-.3v-1a.4 .4 0 0 0-.4-.4 .4 .4 0 0 0-.3 .5v.9h-.3z" fill-rule="evenodd"/>
<path d="M137 6.8l.3-.2v.6h.2v.2h-.2v1v.2h.2l.1 .2a.41 .41 0 0 1-.5 0 .41 .41 0 0 1-.1-.5v-.9h-.2v-.2h.2z" fill-rule="evenodd"/>
<path d="M151.6 3.1a.88 .88 0 0 1 1.4 .5h-.3a.49 .49 0 0 0-.5-.5 .49 .49 0 0 0-.5 .6l.1 .1a1.06 1.06 0 0 1 1.2 1 .95 .95 0 0 1-.9 .4 .95 .95 0 0 1-.8-.7h.3a.58 .58 0 0 0 .6 .5 .58 .58 0 0 0 .5-.6l-.2-.1a.95 .95 0 0 1-1.1-.9z" fill-rule="evenodd"/>
<path d="M151.4 6.7l.3-.2v.6h.2v.2h-.2v1v.2h.2l.1 .2a.41 .41 0 0 1-.5 0 .41 .41 0 0 1-.1-.5v-.9h-.2v-.2h.2z" fill-rule="evenodd"/>
<path d="M152.2 7.1h.3v.2l.1-.2h.4h.1l-.1 .3a.36 .36 0 0 0-.4 0 .36 .36 0 0 0-.1 .5v.8h-.3z" fill-rule="evenodd"/>
<path d="M153.3 7.3a.74 .74 0 0 1 1-.2 .74 .74 0 0 1 .3 .9l.1 .7h-.3l-.1-.2a.57 .57 0 0 1-.8 .3 .57 .57 0 0 1-.1-.9l.9-.2a.41 .41 0 0 0-.4-.4 .41 .41 0 0 0-.4 .3h-.3zM153.5 8.1a.35 .35 0 0 0 .2 .5 .35 .35 0 0 0 .5-.2l.1-.5z" fill-rule="evenodd"/>
<path d="M153.4 3.6h.3v.9a.41 .41 0 0 0 .4 .5 .41 .41 0 0 0 .4-.5v-.9h.2v1.6h-.2v-.2a.58 .58 0 0 1-.7 .2 .58 .58 0 0 1-.4-.6z" fill-rule="evenodd"/>
<path d="M155 6.5h.3v.3h-.3zM155 7.1h.3v1.6h-.3z" fill-rule="evenodd"/>
<path d="M155.2 3.6h.2v.2a.72 .72 0 0 1 1-.1 .72 .72 0 0 1 .2 1 .64 .64 0 0 1-.5 .5 .64 .64 0 0 1-.6-.2v.8h-.3zM155.6 3.9a.56 .56 0 0 0-.2 .8 .56 .56 0 0 0 .8 .2 .56 .56 0 0 0 .1-.8 .56 .56 0 0 0-.7-.2z" fill-rule="evenodd"/>
<path d="M155.7 7.1h.3v.2a.58 .58 0 0 1 .7-.2 .58 .58 0 0 1 .3 .6v1h-.3v-1a.4 .4 0 0 0-.4-.4 .4 .4 0 0 0-.3 .5v.9h-.3z" fill-rule="evenodd"/>
<path d="M156.9 3.6h.3v.2a.72 .72 0 0 1 .9-.1 .72 .72 0 0 1 .2 1 .64 .64 0 0 1-.4 .5 .64 .64 0 0 1-.7-.2v.8h-.3zM157.3 3.9a.56 .56 0 0 0-.1 .8 .56 .56 0 0 0 .7 .2 .56 .56 0 0 0 .2-.8 .56 .56 0 0 0-.8-.2z" fill-rule="evenodd"/>
<path d="M157.4 6.5h.3v.3h-.3zM157.4 7.1h.3v1.6h-.3z" fill-rule="evenodd"/>
<path d="M158.1 7.1h.3v.2a.58 .58 0 0 1 .7-.2 .58 .58 0 0 1 .4 .6v1h-.3v-1a.4 .4 0 0 0-.5-.4 .4 .4 0 0 0-.3 .5v.9h-.3z" fill-rule="evenodd"/>
<path d="M158.8 3.7a.8 .8 0 0 1 1.1 .2 .8 .8 0 0 1-.1 1.1 .8 .8 0 0 1-1.1-.1l-.1-.8zM159 3.9a.56 .56 0 0 0-.1 .9 .56 .56 0 0 0 .9 0 .56 .56 0 0 0-.1-.8 .56 .56 0 0 0-.7-.1z" fill-rule="evenodd"/>
<path d="M160 7.3l.5-.2 .5 .2v-.2h.2v1.4a.71 .71 0 0 1-.5 .9 .71 .71 0 0 1-.9-.5h.3a.46 .46 0 0 0 .6 .2 .46 .46 0 0 0 .2-.6 .78 .78 0 0 1-1-.1 .78 .78 0 0 1 .1-1.1zM160.2 7.4a.53 .53 0 0 0-.1 .8 .53 .53 0 0 0 .8 0 .54 .54 0 0 0 0-.7 .54 .54 0 0 0-.7-.1z" fill-rule="evenodd"/>
<path d="M160.4 3.6h.3v.2l.1-.2h.4h.1l-.1 .3a.36 .36 0 0 0-.4 0 .36 .36 0 0 0-.1 .5v.8h-.3z" fill-rule="evenodd"/>
<path d="M161.5 3.2l.3-.2v.6h.3v.2h-.3v1v.2h.3v.2a.41 .41 0 0 1-.5 0 .41 .41 0 0 1-.1-.5v-.9h-.2v-.2h.2z" fill-rule="evenodd"/>
<path d="M163.6 3.1a.53 .53 0 0 1 .8 .1 .53 .53 0 0 1-.3 .8l.4 .5 .1-.3h.3l-.2 .5 .3 .3-.2 .3-.3-.3a.71 .71 0 0 1-1.2 .1 .71 .71 0 0 1 .4-1.2l-.3-.5zM163.7 3.5a.3 .3 0 0 0 .5 0 .3 .3 0 0 0-.5 0zM163.6 4.2a.45 .45 0 0 0 0 .8 .45 .45 0 0 0 .7-.3l-.5-.6z" fill-rule="evenodd"/>
</g>
<path d="M64.8 6.5v2.3M98.9 3.6v2.3M126.8 6.6v2.2" fill="none" stroke="#000" stroke-width=".28"/>
<g fill="none" stroke="#de0000" stroke-width=".42">
<path d="M51.1 3l1 .1a1.4 1.4 0 0 1 .6 1.2l.7 2.5a.95 .95 0 0 0 1.1 .4h2.8M52.7 3.9h5.4l-.8 2.4h-4M80.1 3.6h2.8v1.7h1.7v4.2h-4.5zM81 7.1h2.8M81 6.2h2.8M81 8.1h2.8M82.9 3.6l1.7 1.7M115.1 5.5l-1.3-1.2-.1-.5-1.2-.7-.3 .3 .7 1.1 .5 .2 1.3 1.3M115.9 6l2.2 2.2v.3l-.5 .5h-.3l-2.2-2.2zM115.9 6l.7-.7a1.19 1.19 0 0 0 1.3-.3 1.19 1.19 0 0 0 .2-1.4l-.9 .9-.4-.5 .8-.8a1.19 1.19 0 0 0-1.4 .1 1.19 1.19 0 0 0-.2 1.4l-3.8 3.7v.3l.3 .3h.3l2.3-2.2M143.2 3.2l.4-.2h6l.4 .2v4.4l-.2 .4-.9 .1v1.3l-1.4-1.3h-3.9l-.4-.3zM145.4 5.8l.4-.1h1.6a.61 .61 0 0 1 .6 .6v1h-2.8v-1z"/>
<path d="M145.8 6.5v.8M147.3 6.5v.8"/>
<circle cx="53.9" cy="8.4" r=".49"/>
<circle cx="56.7" cy="8.4" r=".49"/>
<circle cx="146.6" cy="4.5" r=".75"/>
</g>
<path d="M0 261.4h215.9v18h-215.9z" fill-rule="evenodd" fill="#fff"/>
<path d="M23.8 262.9l3.4 6h-6.9z" fill="#231f20"/>
<path d="M22.1 267.7h1.3l-.4 .5h-.3a.55 .55 0 0 1-.6-.5z" fill-rule="evenodd" fill="#fff"/>
<path d="M22.1 267.7h1.3l-.4 .5h-.3a.55 .55 0 0 1-.6-.5z" fill="none" stroke="#231f20" stroke-width=".34"/>
<path d="M22.1 267.7h1.3l-.4 .5h-.5zM22.6 265.8h.1M22.6 265.8h2.3zM23.7 265.9h.1M23.7 264.9v1zM24 267.7h.1" fill="none" stroke="#fff" stroke-width=".34"/>
<path d="M24.7 265.8l-.7 1.9z" fill="#fff"/>
<path d="M24.7 265.8l-.7 1.9z" fill="none" stroke="#fff" stroke-width=".34"/>
<path d="M24.7 265.8l.7 1.9z" fill="#fff"/>
<path d="M22.8 265.8l-.7 1.9zM22.8 265.8l.6 1.9zM24.7 265.8l.7 1.9zM25.3 267.7h.1" fill="none" stroke="#fff" stroke-width=".34"/>
<path d="M24.1 267.7h1.3a.65 .65 0 0 1-.6 .5 .65 .65 0 0 1-.7-.5z" fill-rule="evenodd" fill="#fff"/>
<path d="M24.1 267.7h1.3a.65 .65 0 0 1-.6 .5 .65 .65 0 0 1-.7-.5z" fill="none" stroke="#231f20" stroke-width=".34"/>
<path d="M24 267.7h.1M24.1 267.7h1.3l-.4 .5h-.5z" fill="none" stroke="#fff" stroke-width=".34"/>
<path d="M19 261.7h177.8" fill="none" stroke="#000" stroke-width=".53"/>
<text font-size="7.3" x="84.7" y="191.6">LV1Txx Logic</text>
<g font-size="5.3">
<text x="24.6" y="31.2">SN74LV1T125 Single Power Supply Single Buffer Gate with 3-State Output CMOS</text>
<text x="88.5" y="37.5">Logic Level Shifter</text>
</g>
<g font-size="4.2">
<text x="20" y="48.1">1 Features</text>
<text x="111.1" y="60.8">2 Applications</text>
<text x="111.1" y="86.2">3 Description</text>
<text x="52.6" y="160.9">LV1Txx Logic</text>
<text x="138.4" y="160.9">LV1Txx Logic</text>
</g>
<g font-size="3.5">
<text x="111.1" y="45.8">•</text>
<text x="116.1" y="45.8">Supports standard logic pinouts</text>
<text x="111.1" y="50.1">•</text>
<text x="116.1" y="50.1">CMOS output B compatible with AUP1G and</text>
<text x="20" y="54.3">•</text>
<text x="25" y="54.3">Single-supply voltage translator at 5V, 3.3V, 2.5V,</text>
<text x="25" y="58.5">and 1.8V V</text>
<text x="116.1" y="54.3">LVC1G families</text>
<text x="20" y="62.8">•</text>
<text x="25" y="62.8">Operating range of 1.8V to 5.5V</text>
<text x="20" y="67">•</text>
<text x="25" y="67">Up translation:</text>
<text x="25" y="71.7">–</text>
<text x="30" y="71.7">1.2V</text>
<text x="41.5" y="71.7">to 1.8V at 1.8V V</text>
<text x="111.1" y="67">•</text>
<text x="111.1" y="71.2">•</text>
<text x="25" y="76">–</text>
<text x="30" y="76">1.5V</text>
<text x="41.5" y="76">to 2.5V at 2.5V V</text>
<text x="111.1" y="75.5">•</text>
<text x="25" y="80.2">–</text>
<text x="30" y="80.2">1.8V</text>
<text x="41.5" y="80.2">to 3.3V at 3.3V V</text>
<text x="111.1" y="79.7">•</text>
<text x="20" y="88.7">•</text>
<text x="25" y="84.4">–</text>
<text x="25" y="88.7">Down translation:</text>
<text x="30" y="84.4">3.3V to 5.0V at 5.0V V</text>
<text x="25" y="93.4">–</text>
<text x="30" y="93.4">3.3V to 1.8V at 1.8V V</text>
<text x="111.1" y="92.4">The</text>
<text x="120.1" y="92.4">SN74LV1T125</text>
<text x="145.8" y="92.4">is</text>
<text x="151.2" y="92.4">a</text>
<text x="156" y="92.4">single</text>
<text x="168.1" y="92.4">buffer</text>
<text x="179.9" y="92.4">gate</text>
<text x="189.6" y="92.4">with</text>
<text x="25" y="97.7">–</text>
<text x="25" y="101.9">–</text>
<text x="30" y="101.9">5.0V to 3.3V at 3.3V V</text>
<text x="30" y="97.7">3.3V to 2.5V at 2.5V V</text>
<text x="111.1" y="100.9">translation applications.</text>
<text x="111.1" y="96.6">reduced</text>
<text x="128.3" y="96.6">input</text>
<text x="140.3" y="96.6">thresholds</text>
<text x="161" y="96.6">to</text>
<text x="168.3" y="96.6">support</text>
<text x="184.5" y="96.6">voltage</text>
<text x="20" y="106.1">•</text>
<text x="25" y="106.1">Logic output is referenced to V</text>
<text x="136.2" y="107.2">Package Information</text>
<text x="20" y="110.4">•</text>
<text x="25" y="110.4">Output drive:</text>
<text x="25" y="115.1">–</text>
<text x="25" y="119.4">–</text>
<text x="30" y="115.1">8.0mA output drive at 5V</text>
<text x="30" y="119.4">7.0mA output drive at 3.3V</text>
<text x="25" y="123.6">–</text>
<text x="30" y="123.6">3.0mA output drive at 1.8V</text>
<text x="20" y="127.8">•</text>
<text x="25" y="127.8">Characterized up to 50MHz at 3.3V V</text>
<text x="20" y="132.1">•</text>
<text x="20" y="136.3">•</text>
<text x="25" y="132.1">5.0V tolerance on input pins</text>
<text x="25" y="136.3">–40°C to 125°C operating temperature range</text>
<text x="20" y="140.5">•</text>
<text x="25" y="140.5">Latch-up performance exceeds 250mA per JESD</text>
<text x="25" y="144.8">17</text>
<text x="98.1" y="171.8">Vcc = 3.3V</text>
<text x="47.2" y="186.7">5.0V, 3.3V</text>
<text x="47.2" y="190.6">2.5V, 1.8V</text>
<text x="154.4" y="188.7">3.3V</text>
<text x="49.3" y="194.5">System</text>
<text x="152.2" y="192.5">System</text>
<text x="156.2" y="222.9">VOH min = 2.4V</text>
<text x="26.9" y="234.4">VIH min = 1.36V</text>
<text x="91.4" y="239.3">VIL min = 0.8V</text>
<text x="163.7" y="237.9">VOL max = 0.4V</text>
<text x="66.5" y="249.1">Switching Thresholds for 1.8V to 3.3V Translation</text>
</g>
<g font-size="3.5" fill="#00f">
<text x="116.1" y="67">Telecom</text>
<text x="116.1" y="71.2">Portable applications</text>
<text x="116.1" y="75.5">Servers</text>
<text x="116.1" y="79.7">PC and notebooks</text>
</g>
<text font-size="3.2" fill="#00f" x="176.1" y="21.1">SN74LV1T125</text>
<g font-size="2.8">
<text x="111.1" y="125.7">(1)</text>
<text x="118.6" y="125.7">For more information, see Section 12.</text>
<text x="111.1" y="129.1">(2)</text>
<text x="118.6" y="129.1">The package size (length × width) is a nominal value and</text>
<text x="111.1" y="135.9">(3)</text>
<text x="118.6" y="132.5">includes pins, where applicable.</text>
<text x="118.6" y="135.9">The body size (length x width) is a nominal value and does</text>
<text x="118.6" y="139.3">not include pins.</text>
<text x="28" y="259.5">Refer to the V</text>
<text x="47.5" y="259.5">/V</text>
<text x="52.7" y="259.5">and output drive for lower V</text>
<text x="91.1" y="259.5">condition.</text>
<text x="27.9" y="265.5">An IMPORTANT NOTICE at the end of this data sheet addresses availability, warranty, changes, use in safety-critical applications,</text>
<text x="27.9" y="268.9">intellectual property matters and other important disclaimers. PRODUCTION DATA.</text>
</g>
<text font-size="2.6" fill="#00f" x="141.4" y="53.1">1</text>
<g font-size="2.6">
<text x="42.5" y="59.2">CC</text>
<text x="37.3" y="70.6">(1)</text>
<text x="37.3" y="74.8">(1)</text>
<text x="68.1" y="76.7">CC</text>
<text x="68.1" y="72.5">CC</text>
<text x="37.3" y="79">(1)</text>
<text x="68.1" y="80.9">CC</text>
<text x="64.9" y="85.2">CC</text>
<text x="64.9" y="94.1">CC</text>
<text x="64.9" y="98.4">CC</text>
<text x="64.9" y="102.6">CC</text>
<text x="72.9" y="106.8">CC</text>
<text x="83.4" y="128.5">CC</text>
</g>
<text font-size="2.5" x="132.1" y="24.3">SCLS745D – DECEMBER 2013 – REVISED MARCH 2024</text>
<g font-size="2.1">
<text x="114" y="111">PART NUMBER</text>
<text x="136.7" y="111">PACKAGE</text>
<text x="155.3" y="111">PACKAGE SIZE</text>
<text x="178.6" y="111">BODY SIZE</text>
<text x="111.9" y="117.1">SN74LV1T125</text>
<text x="133.1" y="115.1">DBV (SOT-23, 5)</text>
<text x="133.1" y="119.2">DCK (SC70, 5)</text>
<text x="154.3" y="115.1">2.90mm × 2.8mm</text>
<text x="154.3" y="119.2">2.00mm × 2.1mm</text>
<text x="175.5" y="115.1">2.9mm x 1.6mm</text>
<text x="175.5" y="119.2">2mm × 1.25mm</text>
<text x="45.4" y="260.1">IH</text>
<text x="50.2" y="260.1">IL</text>
<text x="87.3" y="260.1">CC</text>
</g>
<text font-size="2.1" fill="#00f" x="24.8" y="258.6">1</text>
<g font-size="2">
<text x="41.6" y="148.4">VIH = 2.0V</text>
<text x="60.3" y="149.6">Vcc = 5.0V</text>
<text x="127.4" y="148.4">VIH = 0.99V</text>
<text x="146.1" y="149.6">Vcc = 1.8V</text>
<text x="41.6" y="150.6">VIL = 0.8V</text>
<text x="127.4" y="150.6">VIL = 0.55V</text>
<text x="33.8" y="158.1">5.0V</text>
<text x="33.8" y="160.3">3.3V</text>
<text x="91.1" y="161.4">System</text>
<text x="92.4" y="159.2">5.0V</text>
<text x="117" y="157">5.0V, 3.3V</text>
<text x="117" y="159.2">2.5V, 1.8V</text>
<text x="117" y="161.4">1.5V, 1.2V</text>
<text x="176.9" y="161.4">System</text>
<text x="178.2" y="159.2">1.8V</text>
<text x="32.5" y="162.6">System</text>
<text x="118.3" y="163.7">System</text>
</g>
<g font-size="1.6" fill="#00f">
<text x="147.2" y="110.3">(1)</text>
<text x="171" y="110.3">(2)</text>
<text x="190" y="110.3">(3)</text>
</g>
</svg>
